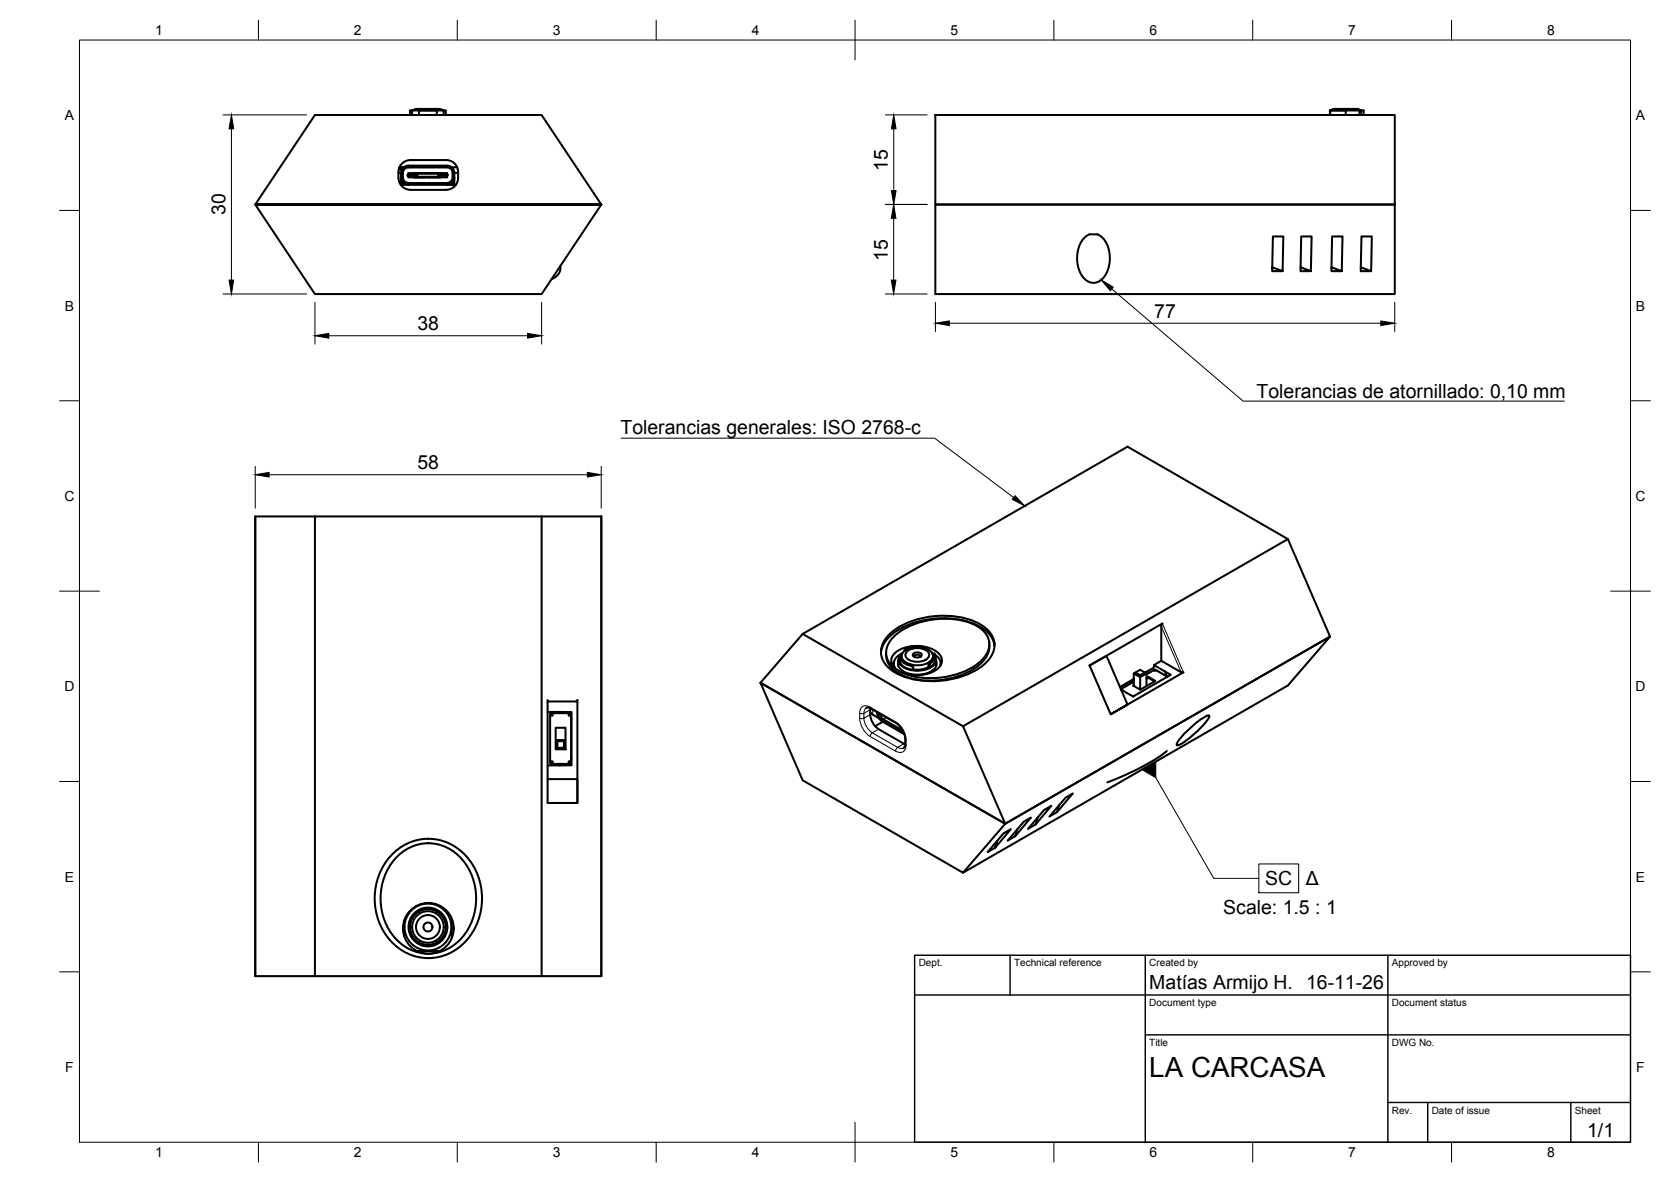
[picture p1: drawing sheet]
<svg xmlns="http://www.w3.org/2000/svg" width="420mm" height="297mm" viewBox="0 0 420 297" stroke-linecap="round" stroke-linejoin="round" font-family="sans-serif">
<!-- layer: Visible -->
<g fill="none" stroke="#000" stroke-width=".51">
<path d="M79.2 28.9h57l15 22.5-15 22.5h-57l-15-22.5h87h-87zM103.6 27.8h8v1.1M103.6 27.8h-.5v1.1M103.6 27.8l1-.4h6l1 .4h.5v1.1M103.6 27.8v1.1M105.3 28.9v-1.1h4.5v1.1M235.2 28.9h115.5v22.5h-115.5zM334.4 27.8l1-.4h6l.9 .4zM334.4 27.8v1.1M334.5 28.9v-1.1h3.9v1.1M341.8 28.9v-1.1h.5v1.1M342.3 27.8h.6v1.1"/>
<path d="M100.2 43.4h.6M100.2 42.6h.9M100.4 42.1h.2M100.4 42h1.1M100.6 42v.5h.2v-.3h-.2M100.7 46.4h13.9M100.8 42v.2M100.8 42.1h.4M100.8 44.6a1.87 1.87 0 0 0 1.9 1.8M101.2 42v.4M101.2 42.2h.1M101.3 46.3l.1 .1"/>
<path d="M101.3 45.8v.6M101.3 40.9l1.2-.6 .7-.1h9a2.99 2.99 0 0 1 3 3 3.6 3.6 0 0 1-1.7 4.2l-1.3 .3h-9a3 3 0 0 1-3-3 4 4 0 0 1 1.1-3.8zM101.4 42v.2M101.4 42.1h.1M101.6 42.3l1.1-.4h9.7a1.64 1.64 0 0 1 1.6 1.6 1.96 1.96 0 0 1-1.6 2.7h-9.7a1.92 1.92 0 0 1-1.6-2.7zM102.7 44.2v.4h1.3l.2-.2M102.7 46h9.7M102.7 42.1h9.7M102.7 42.1a1.43 1.43 0 0 0-1.4 1.4 1.93 1.93 0 0 0 1 2.4l.4 .1M104 43.5l.2 .2M104.1 43.9v.3h.8v-.3h-2.4v.3h1.6M104.2 44.2v.2h6.7v-.2"/>
<path d="M104.3 44.6h.5M104.3 43.5h.5M105.1 44.6h.4M105.1 43.5h.4M105.8 43.5h.5M105.8 44.6h.5M105.8 43.5h.1M106.3 43.5h.1M106.6 43.5h.4M106.6 44.6h.4M106.6 43.5h.1M107 43.5h.1"/>
<path d="M107.3 44.6h.5M107.3 43.5h.5M107.3 43.5h.1M108.1 44.6h.4M108.1 43.5h.4M108.8 44.6h.5M108.8 43.5h.5M108.8 43.5h.1M109.6 44.6h.4M109.6 43.5h.4M110.3 43.5h.5M110.3 44.6h.5"/>
<path d="M110.3 43.5h.1M110.8 43.5h.1M110.9 43.7l.2-.2h1.3v.4M110.9 43.7h-6.7v.2M110.9 44.4l.2 .2h-7.1M110.9 43.7v.2M111 43.9v.3h-.8v-.3h2.4v.3h-1.6M111.1 43.5h-8.4v.4M112.4 42.1a1.43 1.43 0 0 1 1.4 1.4M112.4 44.2v.4h-1.3M113.6 42h1.4M113.8 43.5v1.1"/>
<path d="M113.8 45.8v.6M113.8 46.3l-.1 .1M113.8 44.6a1.43 1.43 0 0 1-1.4 1.4M114.2 43.5v2.9M114.2 43.4h1M114.3 44.6a1.87 1.87 0 0 1-1.9 1.8M114.3 43.5a1.87 1.87 0 0 0-1.9-1.9h-9.7a1.87 1.87 0 0 0-1.9 1.9v2.9M235.2 51.4h115.5v22.5h-115.5zM272.7 59.7l1.2-.8h2.1a6.4 6.4 0 0 1 3 6.8 5.7 5.7 0 0 1-3.4 5.3 4 4 0 0 1-4.4-3.4 8.2 8.2 0 0 1 1.5-7.9zM140.9 66.9a2.96 2.96 0 0 1-2.2 3.3M319.9 67.2l2.6 .9h-2.6l.2-8.7h2.6l-.2 8.7M327 67.2l2.6 .9h-2.6l.2-8.7h2.6l-.2 8.7"/>
<path d="M334.8 67.2l2.6 .9h-2.6l.1-8.7h2.7l-.2 8.7M342.2 67.2l2.6 .9h-2.7l.2-8.7h2.6l-.1 8.7M64.2 129.8v115.5M79.2 129.8v115.5h-15M136.2 129.8v115.5h15v-115.5h-87v115.5M323.8 135.5l-81.7 47 10.7 24.5-10.7 12.3-40.3-23.2-10.6-24.5M201.8 159.3l81.7-47 40.3 23.2 10.6 24.5-81.6 47-61.6-35.4zM201.8 159.3l40.3 23.2M223.4 159.7a19.9 19.9 0 0 1 14.9-4.9 15.5 15.5 0 0 1 10 3.4 5.3 5.3 0 0 1-.1 8 19.9 19.9 0 0 1-15 5 15.5 15.5 0 0 1-9.9-3.5 5.3 5.3 0 0 1 .1-8zM292 157.4v8.7M292 157.4l.3-.7-18.3 10.5M137.7 175.9v25.9h7.5v-6h-7.5"/>
<path d="M137.7 178.9h6v13.4h-6M138.4 179.4l4.9-.2 .3 .2v12.3l-.2 .2-4.7 .1-.3-.2zM138.7 179.2l.2 .6-.6-.2M140.7 178.9v.3M143.2 179.2l-.2 .6 .6-.2M145.2 175.9v25.9M145.2 175.9l-.5 .4h-7M191.2 171.6l61.6 35.4 81.6-47-10.6 12.3-81.7 47M217.8 177.9l1 .1 6.6 3.8 .9 .7 .7 1.1 .5 1.4 .1 2.2-.4 .8M218.8 179l2.2 1.5M218.8 178v1.6M219.1 179.4l-.3 .2 .5 1.8 .7 1 .9 .8"/>
<path d="M220.5 179h.1M220.5 179l.2 .9 .8 1.1 5.9 3.5M220.7 179l.2 1 .6 .8 5.8 3.5M221.1 179.3l.5 1 .5 .5M224.6 160.1a20 20 0 0 1 17.9-4 8.5 8.5 0 0 1 6 4.4 5.5 5.5 0 0 1-2.4 6.1 20.5 20.5 0 0 1-19.4 2.4 5.8 5.8 0 0 1-3.9-5.4 6 6 0 0 1 1.8-3.5zM224.7 167.6h.1M224.7 166.8v.8M224.8 166.4l-.5 .6M225.9 165.8v1.6M225.9 166.1a2.36 2.36 0 0 0 2 3 7.1 7.1 0 0 0 7.1-1.1 1.76 1.76 0 0 0 .4-1.9M226.3 166.5v-.9l.5-.1 1 1 1.8 .6M226.3 166.5a5.7 5.7 0 0 0 6.4 1.6l1.1-.4"/>
<path d="M226.3 165.6a4.1 4.1 0 0 0 3.2 1.8M226.7 164.9v.6M226.7 164.8l-.6 1.1M226.7 164.6a1.69 1.69 0 0 0-.4 1.9M226.9 164.2a1.92 1.92 0 0 0-1 1.8 1.92 1.92 0 0 0 1.2 1.6 6.9 6.9 0 0 0 7.8-.6 1.7 1.7 0 0 0 .2-2M226.9 164.1a2.82 2.82 0 0 0-2 3.5l.3 .5M227.3 163.7a5.5 5.5 0 0 1 7.1 .5 1.93 1.93 0 0 1-1.6 2.6 5.5 5.5 0 0 1-5.9-1.1 1.5 1.5 0 0 1 .4-2zM227.8 163.3l-.3-.2v.4M228 163.7a4.1 4.1 0 0 1 5.5 .5 1.8 1.8 0 0 1-1.9 2l-1.3 .1a2.53 2.53 0 0 1-2.7-1.7zM229.6 164.3a1.42 1.42 0 0 1 2.2 .3 1.32 1.32 0 0 1-2.3 0zM229.6 167.1l-.1 1.2M229.6 167.1v1.1"/>
<path d="M229.6 168.2v.2M230 162.3a6.1 6.1 0 0 0-5.8 3.1 2.98 2.98 0 0 0 2 3.3 9.4 9.4 0 0 0 9.9-1 2.51 2.51 0 0 0-.7-4 8.2 8.2 0 0 0-7.9-.6M231.6 165a1.13 1.13 0 0 0-1.9 0M231.7 162.7l.1-.3v.3M233.4 166.5l.4 .3v.9M233.4 166.5v1.1M233.4 167.6l.3 .2M233.4 167.6l-2 .7-1.8-.1M234.4 164.1l.3 .2M234.4 164.2l.2 .1M234.5 164.3l.5-.1a1.95 1.95 0 0 1-1.2 2.5M234.6 164.9l-.4 1-.8 .6"/>
<path d="M235.1 164.5a2.55 2.55 0 0 1 1.4 2.8M235.1 164.9a2.4 2.4 0 0 1-1.3 2.8M235.4 165.8v1.6M236.5 166.8l.1 .2M236.5 166.8v.4M248.8 161.9a6.2 6.2 0 0 1-3.3 5.8 20.4 20.4 0 0 1-19.4 1.6 5.5 5.5 0 0 1-3.3-5.3M250.1 162.4a7.5 7.5 0 0 0-5.6-5.8 22.7 22.7 0 0 0-19.7 2.4 7.3 7.3 0 0 0-3.3 5.1M274 167.2l4.2-2.4 5.3 12.3-4.2 2.4 18.3-10.5-.6-.1-5-2.8-1.8 1 4.2 2.5-9.5 5.4-3-1.7M274 167.2l5.3 12.3M281.9 173.2h.1M281.9 173.2v.1M282.1 173.2h-.2"/>
<path d="M282.1 173.1l.1 .2h-.3M284.6 170.9l.5 .3M284.9 175h.1M285.1 171.3l-3.3 1.9M285.1 170.7l-3.5 2 3.5-2M285.1 174.9l-.2 .1M285.5 169l1.2 .7M286.7 169.7v.5l-1.6-1v3.2M287.8 169l-1.1-.7-1.6 .9M288.3 170.7l.5-.3 1.5 .8M288.3 172.4v-3.2l-1.6 1v3.1M288.3 169.2l-.5-.2-1.1 .7"/>
<path d="M288.6 168.7l-.6 .4M288.8 170.1l1.7 1-3.8 2.2-1.8-1 .2-.1M288.8 170.1l-.5 .3M288.8 170.1v.3M290.2 167.1v.7l-2.3 1.2M290.3 168.3l-.1 .2M290.3 168.3v.2M290.4 168.3l-2.1 1.1M290.4 168.3l.1 .2-.3-.1M290.4 168.3v.2M290.4 168.3l3.2 1.8M292.9 168.7l.5 1.3"/>
<path d="M293.4 170.1l-.1 .1M293.4 170.1h.1M138.3 191.6l.6-.2-.2 .6M139.7 182.9h2.5v5.4h-2.5zM139.8 186h2.3v2.2h-2.3zM139.8 186l.3 .3h1.7M140.1 186.3v1.6l-.3 .3M140.1 187.9h1.7M140.7 192v.3M141.8 187.9l.3 .3M142.1 186l-.3 .3v1.6M143.6 191.6l-.6-.2 .2 .6"/>
<path d="M143.6 180.8h.1M143.6 190.5h.1M220.9 183.2l6.7 3.8M222 181.4l-2 1.1M222.1 180.8l4.9 2.8M293.4 188.7l-2.8 2-3.6 2.1-3.9 1.9-4.7 1.9M302.1 180.7l-1.3 .9a18.5 18.5 0 0 0-5 5.5l.1 .2a8.8 8.8 0 0 0 4.1-2.6 16.9 16.9 0 0 0 4.1-4.6l-.2-.3h-.4l-1.4 .9M98.7 214.6a12.7 12.7 0 0 1 20.7 3.6 15.8 15.8 0 0 1-6.1 21.2 12.8 12.8 0 0 1-17.2-6 16.2 16.2 0 0 1 2.6-18.8zM99.7 215.5a11 11 0 0 1 17.7 2.1 15.2 15.2 0 0 1-3.6 20.2 11 11 0 0 1-15.8-3.8 15.5 15.5 0 0 1 1.7-18.5zM250.7 211.3l-.5 1.8-1.9 1 4-4.7 1.9-1-4 4.7M255.8 208.4l-.6 1.7-1.8 1.1 4-4.7 1.8-1-4 4.6M260.9 205.5l-.5 1.7-1.9 1.1 4-4.7 1.9-1.1-4 4.7"/>
<path d="M266.3 202.4l-.5 1.7-1.9 1.1 4-4.7 1.8-1.1-3.9 4.7M101.6 231.4v3.8M103.1 233h.5M103.1 233a4.5 4.5 0 0 0 2.3 3.9M104.8 239h5.8M105.3 229.1l.3 .4M105.4 229.1a4.5 4.5 0 0 1 6.7 3.9M105.4 229.1a4.5 4.5 0 0 0-2.3 3.9M105.6 236.4l-.3 .5M107 227h1.4M109.6 236.4l.2 .5M109.8 229.1l-.2 .4"/>
<path d="M111.6 233h.5M112.1 233a4.5 4.5 0 0 1-6.7 3.9M113.6 230.9v4.8M79.2 245.3h57"/>
<circle cx="107.6" cy="233" r="4.9"/>
<circle cx="107.6" cy="233" r="3"/>
<circle cx="107.6" cy="233" r="1.13"/>
<circle cx="107.6" cy="233" r="4"/>
<circle cx="107.6" cy="233" r="4.7"/>
<circle cx="107.6" cy="233" r="5.9"/>
<circle cx="107.7" cy="233.3" r="6.4"/>
</g>
<g fill="#000">
<circle cx="103.6" cy="27.8" r=".25"/>
<circle cx="234.6" cy="164.9" r=".25"/>
<circle cx="274" cy="167.2" r=".25"/>
</g>
<!-- layer: Visible Narrow -->
<g fill="none" stroke="#000" stroke-width=".25">
<path d="M292 157.4l5 11.5M292.3 156.7l5.3 12.3M216.2 179.3v1.2M216.2 179.2l.5 .2 .5-.2M217.8 177.9a1.5 1.5 0 0 0-.6 1.3M218.8 178.3l-1.6 1v1.2l1.6-.9M218.8 177.7l6.4 3.7 .1 .3M218.8 177.7l.2 .4M218.8 177.7a1.62 1.62 0 0 0-1.9-.2 1.62 1.62 0 0 0-.7 1.8M219.4 178.3v1.3M220.7 179.1h.1M224.9 166.1l-.6 .8"/>
<path d="M236.5 166.7l.2 .2M274 167.2l5.3 12.3M282 173.3l2.9 1.7M284 171.3l.5 .3M285.1 171.4l-3 1.8M290.2 168.5l-1.9 1.1M290.5 168.4l2.9 1.7M216.2 180.5a5.9 5.9 0 0 0 2.6 4.6M216.2 180.5l.5 .1 .5-.1 .2 1.2 .6 1.1 1.3 1.3-.3 .4-.2 .6M218.8 185.1l6.4 3.6a1.62 1.62 0 0 0 1.9 .2 1.62 1.62 0 0 0 .7-1.7M220.9 183.2l-1.6 1 6.4 3.6 1.6-.9M222.9 180.3l-1.1 .8"/>
<path d="M225.2 181.4a5.9 5.9 0 0 1 2.6 4.6M227.2 188a1.49 1.49 0 0 1-1.5-.2l-.4 .4-.1 .5M227.6 186.9l.2 .3M227.6 185.7l.2 .3M227.8 186v1.2"/>
</g>
<!-- layer: BORDER -->
<g fill="none" stroke="#000" stroke-width=".25">
<path d="M20 10.1h390v276.9h-390zM65 5.1v5M115 5.1v5M165 5.1v5M215 5.1v10M265 5.1v5M315 5.1v5M365 5.1v5M15 52.9h5M410 52.9h5M15 100.7h5M410 100.7h5"/>
<path d="M15 148.6h10M405 148.6h10M15 196.4h5M410 196.4h5M15 244.2h5M410 244.2h5M65 287v5M115 287v5M165 287v5M215 282.1v9.9M265 287v5M315 287v5"/>
<path d="M365 287v5"/>
</g>
<!-- layer: TITLEBLOCK -->
<path d="M230 240.1h180v46.9h-180zM230 250h180M254 240.1v9.9M288 240.1v46.9M349 240.1v46.9M288 260.1h122M349 277.1h61M359 277.1v9.9M395 277.1v9.9" fill="none" stroke="#000" stroke-width=".36"/>
<!-- layer: FD_Dimensions -->
<g fill="none" stroke="#000" stroke-width=".25">
<path d="M56.1 28.9h21M58.2 32.4v38M222.6 28.9h10.5M224.7 32.4v15.5M222.6 51.4h10.5M224.7 54.9v15.5M56.1 73.9h21M79.2 76v10.5M136.2 76v10.5M222.6 73.9h10.5M235.2 76v7.3M350.7 76v7.3"/>
<path d="M82.7 84.4h50M238.7 81.2h108.5M64.2 117.2v10.5M67.7 119.3h80M151.2 117.2v10.5"/>
</g>
<path d="M58.2 28.9l.6 3.5h-1.2zM224.7 28.9l.6 3.5h-1.2zM224.7 51.4l.6 3.5h-1.2zM224.1 47.9h1.2l-.6 3.5zM57.6 70.4h1.2l-.6 3.5zM224.1 70.4h1.2l-.6 3.5zM79.2 84.4l3.5-.6v1.2zM132.7 83.8l3.5 .6-3.5 .6zM235.2 81.2l3.5-.5v1.1zM347.2 80.7l3.5 .5-3.5 .6zM64.2 119.3l3.5-.6v1.2zM147.7 118.7l3.5 .6-3.5 .6z" fill="#000" stroke="#000" stroke-width=".25"/>
<path d="M290.6 195.4l14.6 25.3h11.3M316.5 217.1h10v7.3h-10z" fill="none" stroke="#000" stroke-width=".25"/>
<path d="M287.1 193.4l3.5-2v4z" fill="#000" stroke="#000" stroke-width=".25"/>
<!-- layer: Leaders -->
<path d="M276.9 70.3l3 1.9-.7 .9zM255.2 124.6l2.5 2.6-3.2-1.7z" fill="#000" stroke="#000" stroke-width=".25"/>
<path d="M279.5 72.6l33.1 28.2h80.8M156.1 110.1h78.9l19.9 14.9" fill="none" stroke="#000" stroke-width=".25"/>
<text font-size="7" x="289" y="270.6">LA CARCASA</text>
<g font-size="4.9">
<text x="223.3" y="43" transform="rotate(-90 223.3 43)">15</text>
<text x="56.7" y="54.1" transform="rotate(-90 56.7 54.1)">30</text>
<text x="223.2" y="65.5" transform="rotate(-90 223.2 65.5)">15</text>
<text x="105" y="82.9">38</text>
<text x="290.2" y="79.8">77</text>
<text x="316" y="100.1">Tolerancias de atornillado: 0,10 mm</text>
<text x="156" y="109.1">Tolerancias generales: ISO 2768-c</text>
<text x="105" y="117.8">58</text>
<text x="318.1" y="222.5">SC</text>
<text x="328.3" y="222.5">Δ</text>
<text x="307.6" y="229.7">Scale: 1.5 : 1</text>
<text x="289" y="248.5">Matías Armijo H. 16-11-26</text>
<text x="399.1" y="285.7">1/1</text>
</g>
<g font-size="3.5">
<text x="39" y="8.8">1</text>
<text x="89" y="8.8">2</text>
<text x="139" y="8.8">3</text>
<text x="189" y="8.8">4</text>
<text x="239" y="8.8">5</text>
<text x="289" y="8.8">6</text>
<text x="339" y="8.8">7</text>
<text x="389" y="8.8">8</text>
<text x="16.3" y="30.2">A</text>
<text x="411.3" y="30.2">A</text>
<text x="16.3" y="78">B</text>
<text x="411.3" y="78">B</text>
<text x="16.2" y="125.9">C</text>
<text x="411.2" y="125.9">C</text>
<text x="16.2" y="173.7">D</text>
<text x="411.2" y="173.7">D</text>
<text x="16.3" y="221.6">E</text>
<text x="411.3" y="221.6">E</text>
<text x="16.4" y="269.4">F</text>
<text x="411.4" y="269.4">F</text>
<text x="39" y="290.8">1</text>
<text x="89" y="290.8">2</text>
<text x="139" y="290.8">3</text>
<text x="189" y="290.8">4</text>
<text x="239" y="290.8">5</text>
<text x="289" y="290.8">6</text>
<text x="339" y="290.8">7</text>
<text x="389" y="290.8">8</text>
</g>
<g font-size="2.5">
<text x="231" y="242.9">Dept.</text>
<text x="255" y="242.9">Technical reference</text>
<text x="289" y="242.9">Created by</text>
<text x="350" y="242.9">Approved by</text>
<text x="289" y="252.8">Document type</text>
<text x="350" y="252.8">Document status</text>
<text x="289" y="262.9">Title</text>
<text x="350" y="262.9">DWG No.</text>
<text x="350" y="279.9">Rev.</text>
<text x="360" y="279.9">Date of issue</text>
<text x="396" y="279.9">Sheet</text>
</g>
</svg>
